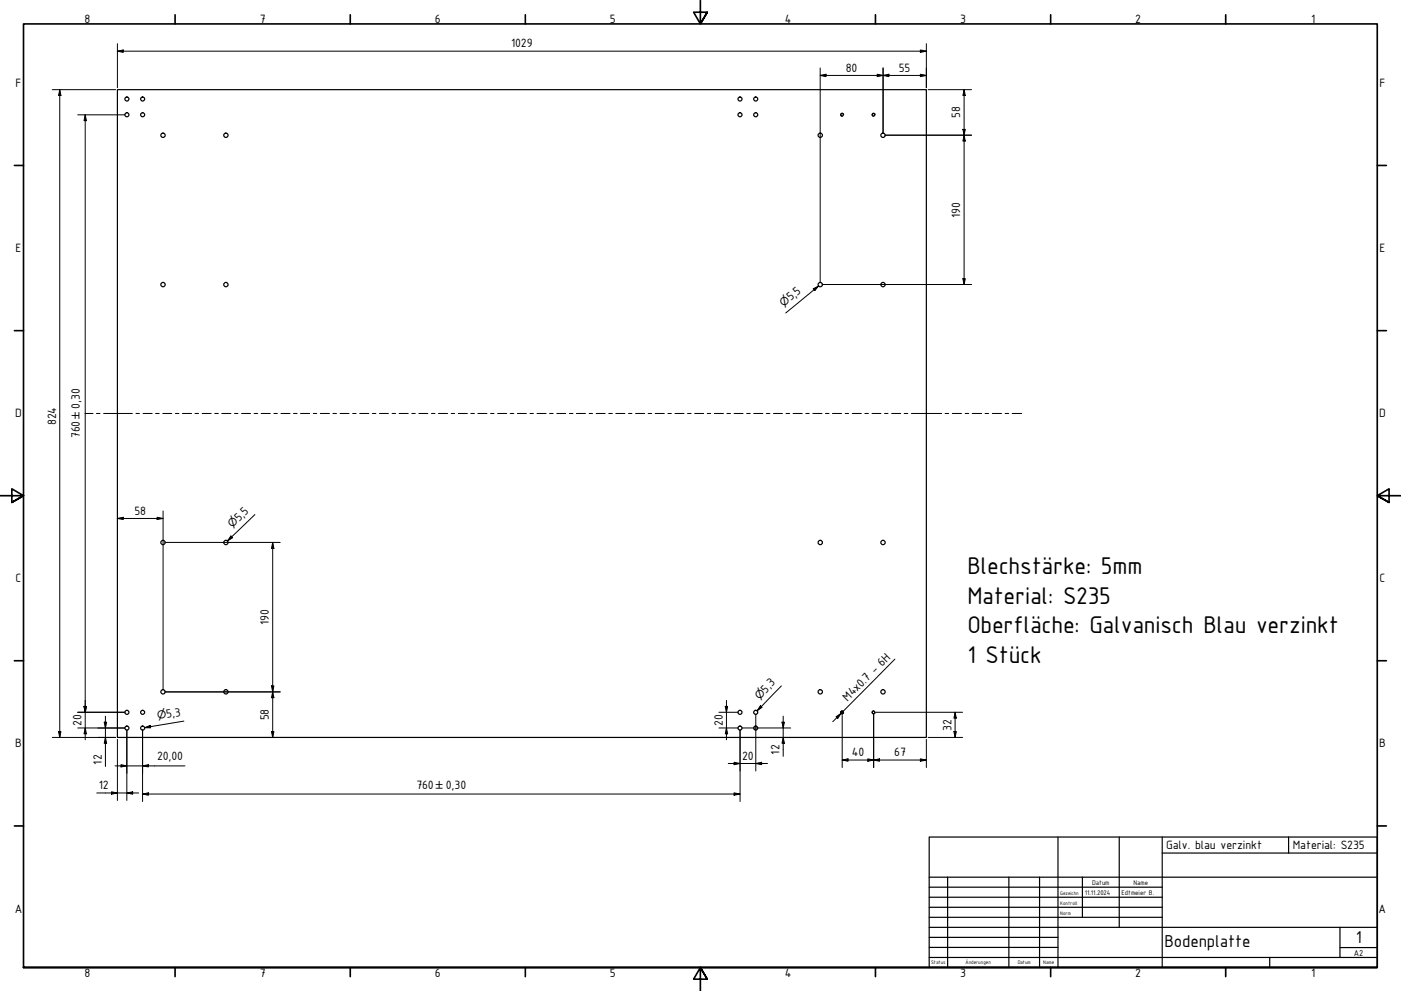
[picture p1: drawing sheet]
<svg xmlns="http://www.w3.org/2000/svg" width="594mm" height="420mm" viewBox="0 0 594 420" stroke-linecap="round" stroke-linejoin="round" font-family="sans-serif">
<!-- layer: Sichtbar (ISO) -->
<g fill="none" stroke="#000" stroke-width=".51">
<path d="M49.8 38h343v274.7h-343z"/>
<circle cx="53.8" cy="48.7" r=".86"/>
<circle cx="53.8" cy="42" r=".86"/>
<circle cx="60.5" cy="42" r=".86"/>
<circle cx="60.5" cy="48.7" r=".86"/>
<circle cx="69.1" cy="57.4" r=".92"/>
<circle cx="95.8" cy="57.4" r=".92"/>
<circle cx="313.8" cy="48.7" r=".86"/>
<circle cx="313.8" cy="42" r=".86"/>
<circle cx="320.5" cy="42" r=".86"/>
<circle cx="320.5" cy="48.7" r=".86"/>
<circle cx="347.8" cy="57.4" r=".92"/>
<circle cx="357.1" cy="48.7" r=".54"/>
<circle cx="370.4" cy="48.7" r=".54"/>
<circle cx="374.4" cy="57.4" r=".92"/>
<circle cx="69.1" cy="120.7" r=".92"/>
<circle cx="95.8" cy="120.7" r=".92"/>
<circle cx="347.8" cy="120.7" r=".92"/>
<circle cx="374.4" cy="120.7" r=".92"/>
<circle cx="69.1" cy="230" r=".92"/>
<circle cx="95.8" cy="230" r=".92"/>
<circle cx="347.8" cy="230" r=".92"/>
<circle cx="374.4" cy="230" r=".92"/>
<circle cx="69.1" cy="293.3" r=".92"/>
<circle cx="95.8" cy="293.3" r=".92"/>
<circle cx="347.8" cy="293.3" r=".92"/>
<circle cx="374.4" cy="293.3" r=".92"/>
<circle cx="53.8" cy="302" r=".86"/>
<circle cx="53.8" cy="308.7" r=".86"/>
<circle cx="60.5" cy="302" r=".86"/>
<circle cx="60.5" cy="308.7" r=".86"/>
<circle cx="313.8" cy="308.7" r=".86"/>
<circle cx="313.8" cy="302" r=".86"/>
<circle cx="320.5" cy="302" r=".86"/>
<circle cx="320.5" cy="308.7" r=".86"/>
<circle cx="357.1" cy="302" r=".54"/>
<circle cx="370.4" cy="302" r=".54"/>
</g>
<!-- layer: Sichtbar schmal (ISO) -->
<path d="M357.7 48.5a.67 .67 0 0 0-.7-.5 .67 .67 0 0 0-.6 .8 .67 .67 0 0 0 .8 .5M371.1 48.5a.67 .67 0 0 0-.8-.5 .67 .67 0 0 0-.5 .8 .67 .67 0 0 0 .7 .5M357.2 301.4a.67 .67 0 0 0-.8 .5 .67 .67 0 0 0 .6 .8 .67 .67 0 0 0 .7-.6M370.5 301.4a.67 .67 0 0 0-.7 .5 .67 .67 0 0 0 .5 .8 .67 .67 0 0 0 .8-.6" fill="none" stroke="#000" stroke-width=".42"/>
<!-- layer: Rahmen (ISO) -->
<g fill="none" stroke="#000" stroke-width=".7">
<path d="M74.2 6.3v3.8M148.5 6.3v3.8M222.8 6.3v3.8M297 .2v9.9l-2.9-4.9h5.8l-2.9 4.9 2.9-4.9M371.2 6.3v3.8M445.5 6.3v3.8M519.7 6.3v3.8M6.1 70.1h3.9M584 70.1h3.9M6.1 140.2h3.9M584 140.2h3.9M0 210.2h10l-5-3v5.8l5-2.8-5 2.8"/>
<path d="M594 210.2h-10l5-3v5.8l-5-2.8 5 2.8M6.1 280.1h3.9M584 280.1h3.9M6.1 350.2h3.9M584 350.2h3.9M10 410.2v-400.1h574v400.1h-574h574M74.2 410.2v3.9M148.5 410.2v3.9M222.8 410.2v3.9M299.9 415.1l-2.9-4.9 2.9 4.9h-5.8l2.9-4.9v10M371.2 410.2v3.9M445.5 410.2v3.9"/>
<path d="M519.7 410.2v3.9"/>
</g>
<!-- layer: Titel (ISO) -->
<g fill="none" stroke="#000" stroke-width=".51">
<path d="M394 354.9h190v55.3h-190zM448.6 354.9v55.3M474.6 354.9v38.3M492.8 354.9v55.3M546.4 354.9v6.8M394 376.2h98.8M394 371.9h190M401.8 371.9v38.3M427.8 371.9v38.3M440.8 371.9v38.3M459 371.9v17M492.8 361.7h91.2"/>
<path d="M394 380.4h98.8M394 384.7h98.8M394 388.9h98.8M394 393.2h190M394 397.4h54.6M568.2 393.2v12.7M394 405.9h190M394 401.7h54.6M538.4 405.9v4.3M568.2 401.7h15.8"/>
</g>
<g fill="none" stroke="#000" stroke-width=".42">
<path d="M49.8 18.5v18.7M392.8 18.5v18.7M22.2 38h26.8M25.3 38l.5 2.5h-1zM25.3 38v274.7M49.8 21.7l2.5-.5v1zM49.8 21.7h343M347.8 32l2.5-.5v1zM347.8 32h45M347.8 28.8v91.1M372 31.5l2.5 .5-2.5 .5zM374.5 32l2.4-.5v1z"/>
<path d="M374.5 28.8v27.7M390.3 21.2l2.5 .5-2.5 .5zM390.3 31.5l2.5 .5-2.5 .5zM393.6 38h18.4M408.8 38l.5 2.5h-1zM408.8 38v82.6M33 48.7h20M36.1 48.7l.5 2.5h-1zM36.1 48.7v265M375.3 57.3h36.7M408.3 54.8h1l-.5 2.5zM408.8 57.3l.5 2.5h-1z"/>
<path d="M408.3 118.2h1l-.5 2.4zM344.8 122.5l2.3-1.2-1.6 1.9zM347.1 121.3l-13.9 11.4M348.6 120.6h63.4M49.8 219.8l2.5-.5v1zM49.8 219.8h19.4M66.6 219.3l2.6 .5-2.6 .5zM69.2 216.6v75.9M108.1 218.2l-11.6 11.1M69.9 230h48.9M97.9 227.2l.7 .8-2.1 1.3zM115.6 230l.5 2.5h-1z"/>
<path d="M115.6 230v82.7M35.6 299.5h1l-.5 2.5zM69.9 293.3h48.9M115.1 290.8h1l-.5 2.5zM115.6 293.3l.5 2.5h-1zM307.5 299.5h1l-.5 2.5zM308 297v16.7M322.5 299.2l.7 .7-2.1 1.4zM331.3 290.8l-10.2 10.5M22.2 312.7h26.8M24.8 310.2h1l-.5 2.5zM33 308.7h20"/>
<path d="M33 302h20M36.1 308.7l.5 2.4h-1zM44.2 306.2h1l-.5 2.5zM44.7 312.7l.5 2.4h-1zM44.7 303.6v21.4M49.8 313.5v25.9M53.8 309.5v29.9M60.5 309.5v30.3M61.3 308.5l2.4-.9 .2 1zM78 305.7l-16.7 2.8M115.1 310.2h1l-.5 2.5zM304.9 308.7h8.1"/>
<path d="M304.9 302h8.1M308 308.7l.5 2.4h-1zM313.8 309.5v30.3M314.6 308.7h20.7M320.5 302.8v24.1M331.6 306.2h1l-.5 2.5zM332.1 312.7l.5 2.4h-1zM332.1 303.6v17.1M357.1 302.8v.3M357.1 303.4v22M370.5 302.8v22.6M371.3 302h36.9"/>
<path d="M392.8 313.5v11.9M393.6 312.7h14.6M404.5 310.2h1l-.5 2.5zM405 302l.5 2.5h-1zM405 302v10.7M41 336.2h17.8M47.3 335.7l2.5 .5-2.5 .5zM48.8 324.7h29.6M51.3 324.2l2.5 .5-2.5 .5zM53.8 336.2l2.5-.5v1zM60.5 324.7l2.4-.5v1zM60.5 336.7l2.4-.6v1.1z"/>
<path d="M60.5 336.7h253.3M308.8 323.7h16.6M311.3 336.1l2.5 .6-2.5 .5zM311.3 323.2l2.5 .5-2.5 .5zM320.5 323.7l2.5-.5v1zM357.1 322.2l2.5-.5v1zM357.1 322.2h35.7M368 321.7l2.5 .5-2.5 .5zM370.5 322.2l2.4-.5v1zM390.3 321.7l2.5 .5-2.5 .5z"/>
</g>
<g fill="#000">
<path d="M49.8 21.7l2.5-.5v1z" fill-rule="evenodd"/>
<path d="M347.8 32l2.5-.5v1z" fill-rule="evenodd"/>
<path d="M372 31.5l2.5 .5-2.5 .5z" fill-rule="evenodd"/>
<path d="M374.5 32l2.4-.5v1z" fill-rule="evenodd"/>
<path d="M390.3 21.2l2.5 .5-2.5 .5z" fill-rule="evenodd"/>
<path d="M390.3 31.5l2.5 .5-2.5 .5z" fill-rule="evenodd"/>
<path d="M25.3 38l.5 2.5h-1z" fill-rule="evenodd"/>
<path d="M36.1 48.7l.5 2.5h-1z" fill-rule="evenodd"/>
<path d="M408.3 54.8h1l-.5 2.5z" fill-rule="evenodd"/>
<path d="M408.8 38l.5 2.5h-1z" fill-rule="evenodd"/>
<path d="M408.8 57.3l.5 2.5h-1z" fill-rule="evenodd"/>
<path d="M408.3 118.2h1l-.5 2.4z" fill-rule="evenodd"/>
<path d="M344.8 122.5l2.3-1.2-1.6 1.9z" fill-rule="evenodd"/>
<path d="M49.8 219.8l2.5-.5v1z" fill-rule="evenodd"/>
<path d="M66.6 219.3l2.6 .5-2.6 .5z" fill-rule="evenodd"/>
<path d="M97.9 227.2l.7 .8-2.1 1.3z" fill-rule="evenodd"/>
<path d="M115.6 230l.5 2.5h-1z" fill-rule="evenodd"/>
<path d="M35.6 299.5h1l-.5 2.5z" fill-rule="evenodd"/>
<path d="M35.6 299.5h1l-.5 2.5z" fill-rule="evenodd"/>
<path d="M115.1 290.8h1l-.5 2.5z" fill-rule="evenodd"/>
<path d="M115.6 293.3l.5 2.5h-1z" fill-rule="evenodd"/>
<path d="M307.5 299.5h1l-.5 2.5z" fill-rule="evenodd"/>
<path d="M322.5 299.2l.7 .7-2.1 1.4z" fill-rule="evenodd"/>
<path d="M24.8 310.2h1l-.5 2.5z" fill-rule="evenodd"/>
<path d="M36.1 308.7l.5 2.4h-1z" fill-rule="evenodd"/>
<path d="M44.2 306.2h1l-.5 2.5z" fill-rule="evenodd"/>
<path d="M44.7 312.7l.5 2.4h-1z" fill-rule="evenodd"/>
<path d="M61.3 308.5l2.4-.9 .2 1z" fill-rule="evenodd"/>
<path d="M115.1 310.2h1l-.5 2.5z" fill-rule="evenodd"/>
<path d="M308 308.7l.5 2.4h-1z" fill-rule="evenodd"/>
<path d="M331.6 306.2h1l-.5 2.5z" fill-rule="evenodd"/>
<path d="M332.1 312.7l.5 2.4h-1z" fill-rule="evenodd"/>
<path d="M404.5 310.2h1l-.5 2.5z" fill-rule="evenodd"/>
<path d="M405 302l.5 2.5h-1z" fill-rule="evenodd"/>
<path d="M47.3 335.7l2.5 .5-2.5 .5z" fill-rule="evenodd"/>
<path d="M51.3 324.2l2.5 .5-2.5 .5z" fill-rule="evenodd"/>
<path d="M53.8 336.2l2.5-.5v1z" fill-rule="evenodd"/>
<path d="M60.5 324.7l2.4-.5v1z" fill-rule="evenodd"/>
<path d="M60.5 336.7l2.4-.6v1.1z" fill-rule="evenodd"/>
<path d="M311.3 336.1l2.5 .6-2.5 .5z" fill-rule="evenodd"/>
<path d="M311.3 323.2l2.5 .5-2.5 .5z" fill-rule="evenodd"/>
<path d="M320.5 323.7l2.5-.5v1z" fill-rule="evenodd"/>
<path d="M357.1 322.2l2.5-.5v1z" fill-rule="evenodd"/>
<path d="M368 321.7l2.5 .5-2.5 .5z" fill-rule="evenodd"/>
<path d="M370.5 322.2l2.4-.5v1z" fill-rule="evenodd"/>
<path d="M390.3 321.7l2.5 .5-2.5 .5z" fill-rule="evenodd"/>
</g>
<!-- layer: Mittellinie (ISO) -->
<g fill="none" stroke="#000" stroke-width=".42">
<path d="M36.1 175.3h3.3M40.9 175.3h1.5M43.9 175.3h12.2M57.7 175.3h1.4M60.6 175.3h3.9M66 175.3h1.5M69 175.3h3.8M74.4 175.3h1.5M77.3 175.3h3.9M82.7 175.3h1.5M85.7 175.3h3.8M91.1 175.3h1.5"/>
<path d="M94 175.3h3.9M99.4 175.3h1.5M102.4 175.3h3.8M107.8 175.3h1.5M110.7 175.3h3.9M116.1 175.3h1.5M119.1 175.3h3.9M124.5 175.3h1.5M127.4 175.3h3.9M132.8 175.3h1.5M135.8 175.3h3.9M141.2 175.3h1.5"/>
<path d="M144.2 175.3h3.8M149.5 175.3h1.5M152.5 175.3h3.9M157.9 175.3h1.5M160.9 175.3h3.8M166.2 175.3h1.6M169.2 175.3h3.9M174.6 175.3h1.5M177.6 175.3h3.8M182.9 175.3h1.6M185.9 175.3h3.9M191.3 175.3h1.5"/>
<path d="M194.3 175.3h3.9M199.6 175.3h1.6M202.6 175.3h3.9M208 175.3h1.5M211 175.3h3.9M216.3 175.3h1.6M219.4 175.3h3.8M224.7 175.3h1.5M227.7 175.3h3.9M233 175.3h1.6M236.1 175.3h3.8M241.4 175.3h1.6"/>
<path d="M244.4 175.3h3.9M249.8 175.3h1.5M252.8 175.3h3.8M258.1 175.3h1.6M261.1 175.3h3.9M266.5 175.3h1.5M269.5 175.3h3.9M274.8 175.3h1.6M277.8 175.3h3.9M283.2 175.3h1.5M286.2 175.3h3.9M291.5 175.3h1.6"/>
<path d="M294.6 175.3h3.8M299.9 175.3h1.5M302.9 175.3h3.9M308.2 175.3h1.6M311.3 175.3h3.8M316.6 175.3h1.5M319.6 175.3h3.9M324.9 175.3h1.6M328 175.3h3.8M333.3 175.3h1.5M336.3 175.3h3.9M341.7 175.3h1.5"/>
<path d="M344.7 175.3h3.9M350 175.3h1.5M353 175.3h3.9M358.4 175.3h1.5M361.4 175.3h3.9M366.7 175.3h1.5M369.8 175.3h3.8M375.1 175.3h1.5M378.1 175.3h3.9M383.4 175.3h1.5M386.5 175.3h12.8M400.7 175.3h1.6"/>
<path d="M403.8 175.3h3.9M409.3 175.3h1.5M412.2 175.3h4M417.7 175.3h1.5M420.8 175.3h3.9M426.2 175.3h1.5M429.2 175.3h4"/>
</g>
<!-- layer: Symbol (ISO) -->
<path d="M379.5 279.4l-22.8 23M354.5 303.9l2.2-1.5-1.5 2.2zM357.6 301.5l-4.5 4.5" fill="none" stroke="#000" stroke-width=".42"/>
<path d="M354.5 303.9l2.2-1.5-1.5 2.2z" fill-rule="evenodd" fill="#000"/>
<g font-size="11">
<text x="410.2" y="243.6">Blechstärke: 5mm</text>
<text x="410.2" y="256">Material: S235</text>
<text x="410.2" y="268.5">Oberfläche: Galvanisch Blau verzinkt</text>
<text x="410.2" y="281">1 Stück</text>
</g>
<g font-size="7.9">
<text x="493.8" y="401.3">Bodenplatte</text>
<text x="574.9" y="400">1</text>
</g>
<g font-size="5.5">
<text x="35.9" y="9.8">8</text>
<text x="110.2" y="9.8">7</text>
<text x="184.4" y="9.8">6</text>
<text x="258.6" y="9.8">5</text>
<text x="332.7" y="9.8">4</text>
<text x="407.2" y="9.8">3</text>
<text x="481.4" y="9.8">2</text>
<text x="556" y="9.8">1</text>
<text x="216.7" y="20.1">1029</text>
<text x="358.6" y="30.4">80</text>
<text x="381.2" y="30.4">55</text>
<text x="6.6" y="36.9">F</text>
<text x="584.9" y="36.9">F</text>
<text x="407.2" y="50.1" transform="rotate(-90 407.2 50.1)">58</text>
<text x="407.2" y="92.3" transform="rotate(-90 407.2 92.3)">190</text>
<text x="6.6" y="106.9">E</text>
<text x="584.9" y="106.9">E</text>
<text x="335.3" y="127.8" transform="rotate(-40 335.3 127.8)">5,5</text>
<text x="33.8" y="173.4" transform="rotate(-90 33.8 173.4)">0,30</text>
<text x="6.5" y="176.9">D</text>
<text x="584.8" y="176.9">D</text>
<text x="23.7" y="180.3" transform="rotate(-90 23.7 180.3)">824</text>
<text x="33.8" y="185.8" transform="rotate(-90 33.8 185.8)">760</text>
<text x="57" y="218.2">58</text>
<text x="101.3" y="221.2" transform="rotate(-44 101.3 221.2)">5,5</text>
<text x="6.6" y="246.9">C</text>
<text x="584.9" y="246.9">C</text>
<text x="114" y="265" transform="rotate(-90 114 265)">190</text>
<text x="324.7" y="294" transform="rotate(-46 324.7 294)">5,3</text>
<text x="359.3" y="297.5" transform="rotate(-45 359.3 297.5)">M4x0.7 - 6H</text>
<text x="70.7" y="304.4" transform="rotate(-10 70.7 304.4)">5,3</text>
<text x="114" y="305.4" transform="rotate(-90 114 305.4)">58</text>
<text x="34.5" y="307.8" transform="rotate(-90 34.5 307.8)">20</text>
<text x="306.5" y="307.8" transform="rotate(-90 306.5 307.8)">20</text>
<text x="403.4" y="309.8" transform="rotate(-90 403.4 309.8)">32</text>
<text x="6.5" y="316.9">B</text>
<text x="584.8" y="316.9">B</text>
<text x="66.6" y="322.4">20,00</text>
<text x="314.7" y="322.1">20</text>
<text x="330.5" y="319.9" transform="rotate(-90 330.5 319.9)">12</text>
<text x="361.2" y="320.7">40</text>
<text x="379.2" y="320.7">67</text>
<text x="43.1" y="324.1" transform="rotate(-90 43.1 324.1)">12</text>
<text x="41.8" y="334.6">12</text>
<text x="176.6" y="334.4">760</text>
<text x="189" y="334.4">0,30</text>
<text x="548.2" y="359.9">Material: S235</text>
<text x="494.5" y="360">Galv. blau verzinkt</text>
<text x="6.3" y="386.9">A</text>
<text x="584.6" y="386.9">A</text>
<text x="35.9" y="414.1">8</text>
<text x="110.2" y="414.1">7</text>
<text x="184.4" y="414.1">6</text>
<text x="258.6" y="414.1">5</text>
<text x="332.7" y="414.1">4</text>
<text x="407.2" y="414.1">3</text>
<text x="481.4" y="414.1">2</text>
<text x="556" y="414.1">1</text>
</g>
<g font-size="4.6">
<text x="332.2" y="130.3" transform="rotate(-40 332.2 130.3)">⌀</text>
<text x="33.8" y="177.6" transform="rotate(-90 33.8 177.6)">±</text>
<text x="98.5" y="223.9" transform="rotate(-44 98.5 223.9)">⌀</text>
<text x="322" y="296.8" transform="rotate(-46 322 296.8)">⌀</text>
<text x="66.9" y="305" transform="rotate(-10 66.9 305)">⌀</text>
<text x="184.8" y="334.4">±</text>
</g>
<text font-size="3.9" x="574.1" y="405.1">A2</text>
<g font-size="3.1">
<text x="463.1" y="375.1">Datum</text>
<text x="480.6" y="375.1">Name</text>
<text x="460" y="379.4">11.11.2024</text>
<text x="475.6" y="379.4">Edtmeier B.</text>
</g>
<g font-size="2.3">
<text x="449.6" y="379.4">Gezeichn</text>
<text x="449.6" y="383.6">Kontroll</text>
<text x="449.6" y="387.9">Norm</text>
<text x="394.8" y="408.8">Status</text>
<text x="409.4" y="408.8">Änderungen</text>
<text x="431.5" y="408.8">Datum</text>
<text x="442.4" y="408.8">Name</text>
</g>
</svg>
